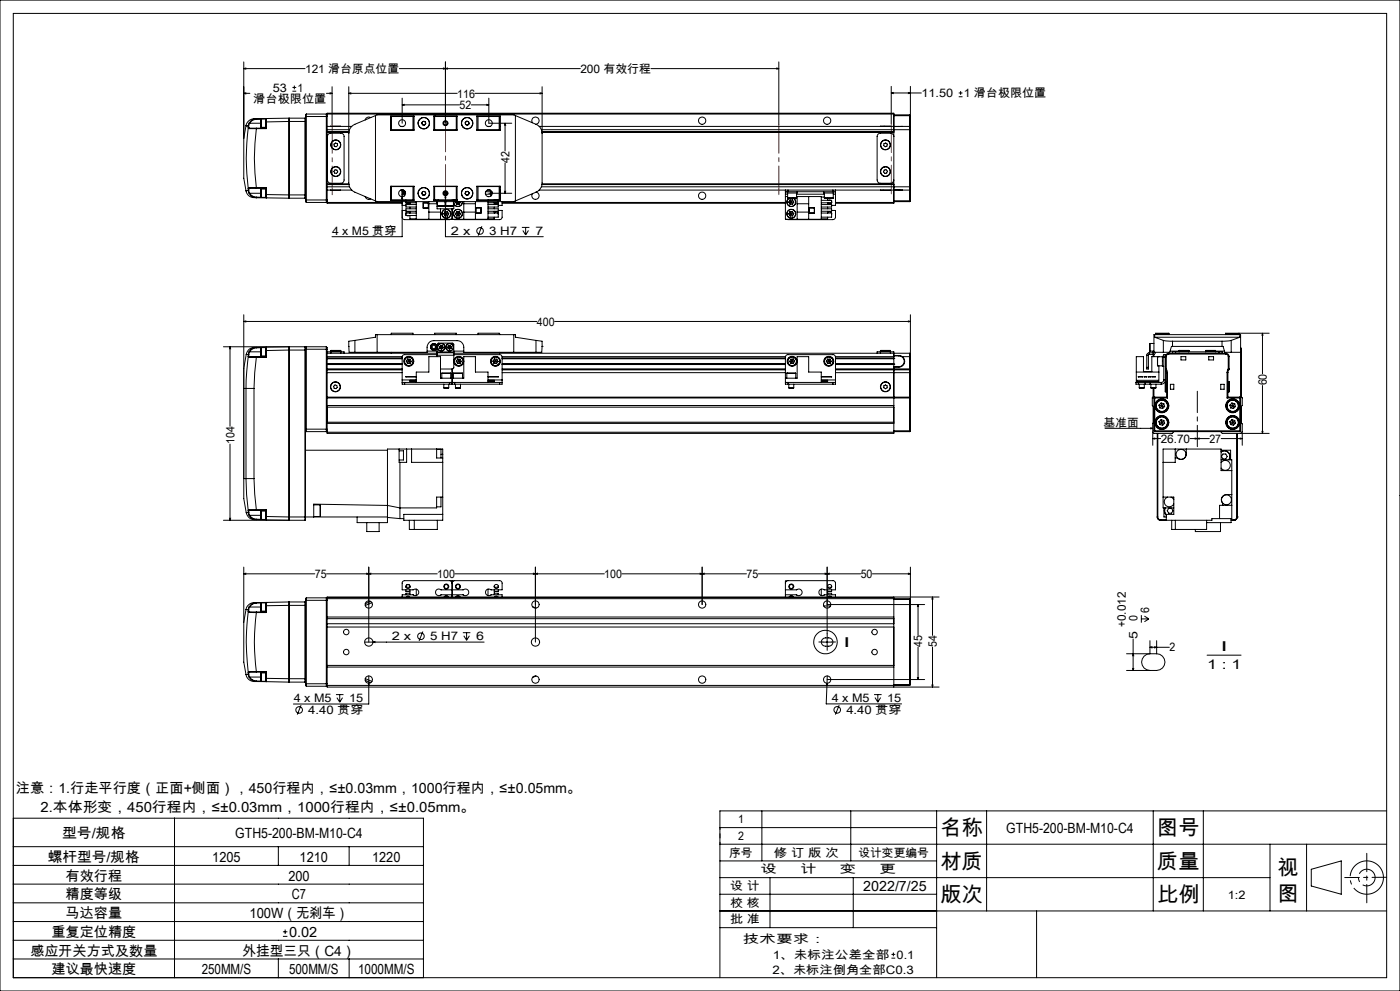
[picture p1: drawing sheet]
<svg xmlns="http://www.w3.org/2000/svg" width="420mm" height="297mm" viewBox="0 0 420 297" stroke-linecap="round" stroke-linejoin="round" font-family="sans-serif">
<g fill="none" stroke="#000" stroke-width=".3">
<path d="M0 0h420v297h-420zM4 4h412v289h-412zM73.1 18.6v22.8M133.6 18.6v18.3M233.6 18.6v18.8M73.1 20.6l.6-.2v.3zM73.1 28l.6-.2v.3zM73.1 20.6h18.4M73.1 28h1.9M73.8 37.7h.1M73.8 37.7l.7 .1M73.8 37.7l-.7 3.7"/>
<path d="M74.5 38.3a69.6 69.6 0 0 0 0 18.2M74.5 38.3l.3 .3M74.5 37.8v.5M74.6 37.7v.5M74.6 37.7l-.1 .1M74.6 38.2l.3 .2M74.6 38.2l-.1 .1M74.8 38.6h2.1M74.8 36.9l-.3 .9M74.8 36.9h.1M74.9 38.4h2M74.9 38.4l-.1 .2"/>
<path d="M74.9 36.9l-.3 .8M74.9 36.9h3.3M76.9 35.6a2.65 2.65 0 0 0-3.1 2.1M76.9 38.6a65.7 65.7 0 0 0 0 17.7M76.9 38.4v.2M76.9 35.6a2.54 2.54 0 0 0-2.1 1.3M76.9 35.6v.1M76.9 35.7l-1.5 .6-.5 .6M76.9 38.6h3M76.9 38.4h2.8M76.9 35.7h1.3M78.4 35.7v2.5"/>
<path d="M78.4 35.7h1.3M78.4 38.2h1.3M79.7 36.5h.2M79.7 35.7v.8M79.7 38.4l.2 .2M79.7 36.5v1.9M79.9 35.5v1M79.9 35.5l6.7-.1v1M79.9 35.5l-.2 .2M79.9 36.5v2.1M79.9 35.5l-3 .1M86.6 36.4v22"/>
<path d="M86.6 36.4l-6.7 .1M86.6 36.4h5.1M86.8 35.4v24M86.8 35.4h4.7M86.8 35.4l-.2 .2M87.7 27.3h1.2M87.7 26.2h1.2M88.3 25.6v1.2M91.5 35.4v24M91.5 35.4l.2 .2M91.7 34.9v1.5M91.7 36.4v22"/>
<path d="M91.7 34.9h6.4M91.9 34.2l-.2 .2v.5M91.9 34.2v26.5M91.9 34.2h6M97.9 34.2v26.5M97.9 34.2l.2 .2M97.9 28h1.7M98.1 34.2v-.3h170v.3M98.1 34.4v.5M98.1 34.2v.2M98.1 34.9v25M98.1 37.9h7.4"/>
<path d="M98.1 39.6h6.6M98.1 39.7h6.6M98.1 34.2h170M98.1 38.9h6.7M98.1 39.5h6.6M99 27.8l.6 .2-.6 .1zM99.1 37.9h3M99.6 26v11.4M104.6 28l.6-.2v.3zM104.6 26v28.8a3 3 0 0 0 1.9 2.8l6.1 2.6M104.6 28h32.6M111.2 35.2a1.1 1.1 0 0 0-1.6 .7"/>
<path d="M112.6 34.6l-6.7 2.9a2.94 2.94 0 0 0-1.3 2.5M112.6 34.6v25.6M112.6 34.6l.5-.2h41l.5 .2M117.2 37.9h.2M117.2 34.8h7v4.2h-7zM117.2 38.9h.2M117.4 38.9h6.8M119.8 20.6h54.3M120.2 37.9h.9M120.6 31.4l.6-.1v.3zM120.6 29.4v7.5M120.6 31.4h17.3"/>
<path d="M123.9 34.9v4M124.2 34.9h-6.8v4.1M126.6 36.9l.2 .5M126.8 37.4h.6M126.9 36.4l-.3 .5M126.9 36.4h.6M127.5 36.4l.2 .5M127.7 36.9l-.3 .5M130.1 34.8h7v4.2h-7zM130.1 34.9h7M130.1 38.9h7M130.4 34.9v4"/>
<path d="M130.5 34.8l.1 .1M133 20.4l.6 .2-.6 .1zM133.6 20.6l.6-.2v.3zM136.9 34.9v4M139.6 36.7l.1 .6M139.7 37.3l.5 .2M140.1 36.3l.5 .2M140.1 36.3l-.5 .4M140.6 36.5l.1 .6M140.7 37.1l-.5 .4M141.4 31.4h5.2M142.5 28h20.1"/>
<path d="M143.1 34.9h6.8v4.1M143.1 34.8h7v4.2h-7zM143.1 38.9h6.8M143.4 34.9v4M146 31.3l.6 .1-.6 .2zM146.2 37.9h.9M146.6 29.4v7.5h6.9M149.8 34.9v4M149.9 37.9h.2M149.9 38.9h.2M151.5 36.9l.2 .6h-.3zM151.5 36.9v8.4"/>
<path d="M154.6 34.6v25.6M154.6 34.6l6.2 2.6M159.7 36.8a1.09 1.09 0 0 1 .5-1.6 1.09 1.09 0 0 1 1.5 .6 1.09 1.09 0 0 1-.9 1.4M160.8 37.2a2.94 2.94 0 0 1 1.8 2.8M161.7 37.9h107.9M162 27.8l.6 .2-.6 .1zM162.4 38.9h110.5M162.6 39.6h105.5M162.6 39.5h105.5M162.6 26v28.8a3 3 0 0 1-1.8 2.8M162.6 39.7h105.5M195.3 20.6h38.3"/>
<path d="M233 20.4l.6 .2-.6 .1zM264.1 37.9h3M267.4 27.9l.6-.2v.3zM267.4 27.9h9M267.4 25.9v11.2M268.1 34.2v4.7M268.1 38.9v17.1M268.1 34.4h4.8M268.1 34.7h4.8M269.6 37.9h-1.5v1M269.6 37.9h1.2M269.6 37.9h.1"/>
<path d="M270.7 37.9h-1.1M270.7 37.9h2.2M272.5 27.7l.6 .2-.6 .1zM272.9 37.9v1M272.9 37.9l.2 .2M272.9 38.9h.2M272.9 34.4l.2 .2-.2 .1M272.9 34.4v.3M272.9 34.7v3.2M272.9 38.9v17.1M273.1 25.9v12.2M273.1 38.1v.8"/>
<path d="M273.1 38.9v17.1M287.6 29h1.1M287.6 27.9h1.1M288.2 27.3v1.1M73.1 41.4v12l.7 3.8M73.8 57.2a2.65 2.65 0 0 0 3.1 2.1M73.8 57.2h.1M74.5 56.5l.1 .2M74.5 56.5v.5M74.5 57l.1 .1M74.5 57l.3 1M74.5 57l-.7 .2"/>
<path d="M74.6 57.1l.3 .8M74.6 56.7v.4M74.8 56.3l-.3 .2M74.8 56.3l.1 .1M74.8 58a2.56 2.56 0 0 0 2.1 1.3M74.9 56.4h2M74.9 56.4l-.3 .3M74.9 57.9l-.1 .1M74.9 57.9l.5 .7 1.5 .5M74.9 57.9h3.3M76.9 56.3h-2.1M76.9 56.3v.1"/>
<path d="M76.9 59.1v.2M76.9 56.3h3M76.9 56.4h2.8M76.9 59.3h3M76.9 59.1h1.3M78.4 56.7v2.5M78.4 56.7h1.3M78.4 59.2h1.3M79.7 58.3h.2M79.7 58.3v.9M79.7 59.2l.2 .1M79.7 59.2h.1"/>
<path d="M79.7 56.4v1.9M79.9 58.3v1M79.9 56.3l-.2 .1M79.9 56.3v2M79.9 58.3l6.7 .1M86.6 58.4v1l-6.7-.1M86.6 58.4h5.1M86.6 59.3l.2 .1M86.8 59.4h4.7M91.7 58.4v1.5M91.7 59.9v.5l.2 .3M91.7 59.3l-.2 .1"/>
<path d="M91.7 59.9h6.4M98.1 59.9v.5M98.1 55.2h6.6M98.1 57h7.4M98.1 56h6.7M98.1 55.3h6.6M98.4 40.4l.6-.5h3.2a.96 .96 0 0 1 1 1v13a.96 .96 0 0 1-1 1h-3a.96 .96 0 0 1-1-1zM99.1 57h3M100.2 43.2l.5-.3 .5 .2 .1 .5-.5 .4-.5-.2zM100.5 50.9l.6 .1 .2 .5-.3 .5-.6-.1-.2-.5zM109.6 58.9a1.1 1.1 0 0 0 1.6 .7M117.2 57h.2"/>
<path d="M117.2 55.8h7v4.2h-7zM117.2 56h.2M117.4 55.8v4.1h6.8M117.4 55.9h6.8M120.2 57h.9M120.6 59l.2 .6h-.3zM120.6 56.9v14h-21M121.1 57.5v.4h.6M121.3 57.9v.8M121.4 57.5h-.8v.7h.7M121.4 57.2v.3M121.4 57.5h.2"/>
<path d="M121.8 59.9v.1M123.9 55.9v4M126.6 58l.3 .4M126.8 57.4l-.2 .6M126.9 58.4h.6M127.4 57.4l.3 .5M127.4 57.4h-.6M127.7 57.9l-.2 .5M130.1 55.8h7v4.2h-7zM130.1 59.9h7M130.1 55.9h7M130.4 55.9v4"/>
<path d="M130.6 59.9l-.1 .1M131.1 59.9v.1M131.6 59.9v.1M133.1 57.9h1M133.4 57.5h.4M133.6 58.7l.2 .6h-.3zM133.6 57.2v13.7h29.4M135.6 59.9v.1M136.1 59.9h.1M136.3 59.9l-.1 .1M136.9 55.9v4M139.6 58.1l.4 .4"/>
<path d="M139.7 57.5l-.1 .6M140.3 57.4l.4 .4M140.3 57.4l-.6 .1M140.5 58.3l-.5 .2M140.7 57.8l-.2 .5M143.1 55.8h7v4.2h-7zM143.1 55.9h6.8M143.4 55.9v4M145.6 58.2h1.7M145.7 57.5h1.9M146.2 57h.9M146.3 58.9h.1"/>
<path d="M146.4 59.9v.1M146.6 57.9h6.9M147.1 57.5v.4h.6M147.3 57.9v.8M148.3 59.9v.1M149.8 55.9v4M149.9 57.9h.2M149.9 59.4h.1M149.9 57h.2M149.9 57.5h.2M149.9 59.3h.1M149.9 55.8v4.1h-6.8"/>
<path d="M149.9 56h.2M150 59.3l-.1 .1M150 57.9v1.4M150 58.2h.1M151.4 57.3h.3l-.2 .6zM151.5 48.8v9.1M160.8 57.6l-6.2 2.6M160.8 57.6a1.1 1.1 0 0 1 .9 1.4 1.1 1.1 0 0 1-1.5 .7 1.1 1.1 0 0 1-.5-1.6M161.7 57h74M162.4 56h110.5M162.6 55.2h105.5M162.6 55.3h105.5"/>
<path d="M235.6 57.5h.8M235.6 57.5v.7M235.6 58.2v7.5h10.8v-6.8h-7.4M235.6 57v.5M235.6 58.9h.7M235.6 58.2h.7M235.7 57h.7M236.1 57.5v.4h3v-.4M236.3 59.3h2.7M236.3 57.9v1.4M236.4 57v.5M236.4 57h13.5"/>
<path d="M236.4 57.5h13.5M236.8 59.4a1.35 1.35 0 0 0-.4 2 1.35 1.35 0 0 0 2 0 1.35 1.35 0 0 0-.4-2M236.9 59.4a1.3 1.3 0 0 0-.6 2 1.3 1.3 0 0 0 2.1 0 1.3 1.3 0 0 0-.5-2M237 59.9l-.4 .7M237 59.9l.8 1.3M237.8 59.9h-.8M237.8 59.9l.3 .7M237.8 59.9l-.8 1.3M239 57.9v1.4M239 58.2h8.3M239.1 58.9v6.8M242.6 58.9v6.8"/>
<path d="M246.4 59.1h.9M247.1 57.5v.4h3v-.4M247.3 59.3v.1M247.3 59.3h2.7M247.3 57.9v1.4M247.3 59.4h.1M248.3 59.4v.6M249.9 57h.7M249.9 57.5h.7M249.9 57v.5M250 59.3l-2.7 .1M250 57.9v1.4"/>
<path d="M250 58.2h.6M250.6 57h19M250.6 57.5v.7M250.6 57v.5M250.6 58.2v3.4h-1.1M264.1 57h3M265.2 43.1l.5-.2 .5 .3-.1 .6-.5 .2-.5-.4zM265.3 51l.5-.1 .4 .4-.2 .6-.5 .1-.4-.5zM268.1 40.9a1.02 1.02 0 0 0-1-1h-3a.96 .96 0 0 0-1 1v13a.96 .96 0 0 0 1 1h3a1.02 1.02 0 0 0 1-1M268.1 56v4.7M268.1 56v.9h1.5M269.6 56.9l1.1 .1"/>
<path d="M269.6 57h1.1M269.6 56.9v.1M270.7 57h2.2M272.9 56h.2M272.9 56v1M272.9 57v3.2M273.1 56v.7M273.1 56.7l-.2 .3M273.1 56.7v3.5M91.9 60.7h6M98.1 60.7v.2h22.5M98.1 60.4v.3"/>
<path d="M98.1 60.4l-.2 .3M98.1 60.7h22.5M112.6 60.2l.5 .2h41l.5-.2M120.6 65.1l.3 .5 .5 .2 13.9-.1M120.6 61.6h1.2M120.6 63.1h1.2M121.8 60.7h.1M121.8 60.4v.4M121.8 63.8v.8h3.1M121.8 63.8h3.1M121.8 60.8h3.1M121.8 60.8a.61 .61 0 0 0 .6 .4 .61 .61 0 0 0 .6-.4v.5"/>
<path d="M121.9 60.9h1M122.1 64.6h.6M123 63.3v.5a.63 .63 0 0 0-.6-.3 .63 .63 0 0 0-.6 .3M123 62.1v.5M123 64.6v1h1.9M124.9 60.4v5.3h21.5v-5.3M124.9 61.3h-3.1v.8h3.1M124.9 62.6h-3.1v.7h3.1M126.9 60.8h1.7v1.6h-1.7zM127 60.8h1.5v1.5h-1.5zM128.7 60.4v5.3M128.7 61.1h2.4"/>
<path d="M128.7 63.6h3.5M131.1 60.4v.3M131.1 61.8v.8h5v-.8M131.1 60.7v1.1M131.1 61.8h5M131.1 60.7h.1M131.2 61.6l2.3 .1M131.2 61.6h2.3M131.2 60.4v1.2M132.2 62.6v3.1M133.1 64.1l.4 .6M133.1 64.1h1.5"/>
<path d="M133.5 61.7h.1M133.5 60.4v1.2M133.5 63.4h.8M133.5 63.4l-.4 .7M133.5 64.7h.8M133.5 63.4l.4 .7M133.5 60.7h.2M133.7 61.6h2.3M133.7 60.4v1.2M133.9 64.1l.4 .6M133.9 64.1l-.4 .6M134.3 63.4l.3 .7"/>
<path d="M134.3 63.4l-.4 .7M134.6 64.1l-.3 .6M135.6 62.6v3.1M136 60.4v1.2M136 60.7h.1M136.1 60.4v.3M136.1 60.9a1.32 1.32 0 0 0 1.6 1 1.32 1.32 0 0 0 1-1.5 1.34 1.34 0 0 1-1 1.5 1.34 1.34 0 0 1-1.6-.8M136.1 60.7v1.1M136.6 60.6h1.5M136.6 64.1h1.5M136.6 64.1l.4 .6M136.6 60.6l.4 .6"/>
<path d="M136.7 60.4l-.1 .2M136.9 60h.2M137 63.4h.8M137 64.7h.8M137 63.4l-.4 .7M137 63.4l.4 .7M137 61.2h.8M137.3 60.4l.1 .2M137.4 64.1l.4 .6M137.4 64.1l-.4 .6M137.4 60.6l.4 .6M137.4 60.6l-.4 .6"/>
<path d="M137.5 60.4l-.1 .2M137.8 63.4l.3 .7M137.8 63.4l-.4 .7M138 60.4l.1 .2M138.1 64.1l-.3 .6M138.1 60.6l-.3 .6M139.1 60.4v5.3M139.1 61.1h3.5M139.1 63.6h3.5M142.6 60.4v5.3M142.7 62.3h1.6v1.6h-1.6zM144.3 62.3h-1.5v1.5h1.5"/>
<path d="M144.6 67.8l-1.2 2.8M146.4 61.3h3.1v.8h-3.1M146.4 62.6h3.1v.7h-3.1M146.4 63.8h3.1M146.4 60.8h3.1M148.3 63.3v.5a.63 .63 0 0 1 .6-.3 .63 .63 0 0 1 .6 .3M148.3 62.1v.5M148.3 65.1v.5h-1.9M148.4 60.9h1M148.6 60h.6M149.5 60h.1M149.5 60.8a.61 .61 0 0 1-.6 .4 .61 .61 0 0 1-.6-.4v.5"/>
<path d="M149.5 63.9v.3M149.5 63.1h1.1v2.1l-.2 .4-.5 .2-13.9-.1M149.5 63.8v1.3h-3.1M149.5 60.7h.1M149.5 60.4v.3zM150.6 60.4v1.2h-1.1M150.6 60.9h85M150.6 60.7h85M156.6 68.2h2.2M156.8 69.1l.9 1.3M157.7 68.2v2.2M158.5 69.1l-.8 1.3"/>
<path d="M236.6 64.1l.4 .6M236.6 60.6l.4 .6M236.6 60.6h1.5M237 63.4l-.4 .7M237 63.4l.8 1.3M237.7 63.4h-.7M237.7 63.4l.4 .6M237.7 63.4l-.7 1.3M237.8 64.7h-.8M237.8 61.2h-.8M238.1 64l-.3 .7M238.1 64l-1.5 .1"/>
<path d="M238.1 60.6l-.3 .6M239.1 61.1h3.5M239.1 63.6h3.5M242.7 62.3h1.6v1.6h-1.6zM242.8 62.3h1.5v1.5h-1.5M246.4 60h3.1v.8M246.4 61.3h3.1v.8h-3.1M246.4 62.6h3.1v.7h-3.1M246.4 63.8h3.1M246.4 60.8h3.1M248.3 63.3v.5a.66 .66 0 0 1 .6-.3 .66 .66 0 0 1 .6 .3M248.3 62.1v.5"/>
<path d="M248.3 65.1v.5h-1.9M248.4 60.9h1M248.6 60h.6M249.5 60.8a.64 .64 0 0 1-.6 .4 .64 .64 0 0 1-.6-.4v.5M249.5 60.4v.3M249.5 63.9v.3M249.5 63.1h1.1v2.3l-.7 .4-13.9-.1M249.5 63.8v1.3h-3.1M249.5 60.7h.1M250.6 60.7h17.5M268.1 60.7v.2h-17.5M268.1 60.4h4.8"/>
<path d="M268.1 60.2h4.8M272.9 60.2h.2M272.9 60.2v.2M273.1 60.2l-.2 .2M73.1 96.3l.6-.1v.3zM73.1 94.3v49.1M73.1 96.3h87.9M166.4 96.3h106.7M272.5 96.2l.6 .1-.6 .2zM273.1 94.3v16.3M371.7 99.9v.4M378.7 99.9v12.1"/>
<path d="M378.7 99.9l.2 .6h-.3zM380.8 99.9h-13.1v.4M69 103.9v23.9M69 103.9l.2 .6h-.3zM73.8 116.4h2.4M73.8 116.4v27M73.9 106.2l-.8 4.2v6h.7M73.9 106.2l.6 .1M74.5 106.8l-.7 9.6M74.5 106.8l.3 .3M74.5 106.3v.5M74.6 106.7l-.1 .1"/>
<path d="M74.6 106.7l.3 .2M74.6 106.2v.5M74.6 106.2l-.1 .1M74.8 107.1h2.1M74.8 105.3l-.3 1M74.8 105.3l.1 .1M74.9 106.9h2M74.9 106.9l-.1 .2M74.9 105.4l-.3 .8M74.9 105.4h3.3M76.2 116.4v27M76.9 104.1a2.63 2.63 0 0 0-3 2.1"/>
<path d="M76.9 107.1l-.7 9.3M76.9 106.9v.2M76.9 104.1l-1.3 .4-.8 .8M76.9 104.1v.1M76.9 104.2l-1.5 .6-.5 .6M76.9 107.1h3M76.9 106.9h2.8M78.2 104.2h-1.3M78.4 104.2v2.5M78.4 104.2h1.3M78.4 106.7h1.3M79.7 106.9l.2 .2"/>
<path d="M79.7 105.1h.2M79.7 104.2v.9M79.7 105.1v1.8M79.7 104.2h.1M79.9 104v1.1M79.9 104l6.7-.1v1M79.9 104l-.2 .2M79.9 105.1v2M79.9 104l-3 .1M86.6 104.1l.2-.2v52l-.2-.1M86.6 104.9l-6.7 .2M86.6 104.9v50"/>
<path d="M86.6 104.9h5.1M91.5 103.9v52M91.5 103.9l.2 .3M91.5 103.9h-24.5M91.7 104.2v.5M91.7 104.7v23.9M91.7 104.7h6.4M91.9 103.9v25.5M91.9 103.9h6M91.9 103.9l-.2 .3M97.9 103.9v25.5M97.9 103.9l.2 .3v.5"/>
<path d="M98.1 119v.3M98.1 119.3h174.8M98.1 104.7v14.3M98.1 119h174.8M98.1 105.9h33M98.1 107.4h22.5M98.1 109.1h22.5M98.1 107.5h22.5M98.1 109h22.5M98.1 106.9h22.5M98.1 110.6h22.5M98.1 110.8h22.5"/>
<path d="M98.1 111.7h22.5M98.1 107.3h22.5M98.1 109.3h22.5M99.2 105.3l.1 .1M99.2 105.1h3M99.2 105.4h-1v.5M99.2 105.3h3M99.2 105.1v.2M99.2 105.4v.5M99.2 105.4h3M100.1 115.8l.4-.4 .5 .1 .2 .6-.4 .4-.6-.2zM102.2 105.3v.1"/>
<path d="M102.2 105.4h1v.5M102.2 105.1v.2M102.2 105.4v.5M106.5 105.6h21.6a3.2 3.2 0 0 1 .6-2.9l.7-.5 .7-.1h7a1.99 1.99 0 0 1 2 2v1.5h21.7M106.5 102l-1.9 .3 .1 3.3h1.8M106.5 102l6.1-.9v-.8h42v.8l6.2 .9M106.5 102v3.6M113.1 100.3v5.3M117.4 100.3v-.4h6.5v.4M117.4 105.6v.3M120.6 114.6h.8M120.6 114.6v.5h.8"/>
<path d="M120.6 113.9v.7M120.6 113.9h4.3M121.4 114.6h13.5M121.4 115.1h13.5M121.4 114.6v.5M121.9 108.2l.3 .7M121.9 108.2l.7 .1M122.2 108.9l.8 .1M122.3 107.6l.7 .1M122.3 107.6l-.4 .6M122.3 107.6l.3 .7M122.6 108.3h.8"/>
<path d="M122.6 108.3l.4 .7M122.6 108.3l-.4 .6M123 107.7l.4 .6M123 107.7l-.4 .6M123.4 108.3l-.4 .7M124.9 114.6v-3.1h3.8v-4.6h3.5v6.4h6.9v-6.4h3.5v4.6h3.8v3.1M124.9 114h-1.9v.3h1.9M124.9 112.9h-3.1l3.1 .1M128.1 105.2h3M130.4 100.3v-.4h6.5v.4M131.1 105.7v.8M131.1 105.5v.2"/>
<path d="M131.1 105.5v-2.2l.5-.5 4.3 .1 .2 .3v2.3M131.1 106.3l-10.1 .1-.4 .5v7M131.1 105.5h5M131.1 105.7h5M131.1 106.5h5M131.1 106.5v.4M131.8 103.9l.1 .6M131.8 103.9l.6 .2M131.9 104.5l.6 .1M132.2 110.6h3.4M132.3 103.5l-.5 .4M132.3 103.5l.5 .2"/>
<path d="M132.3 103.5l.2 1.1M132.4 104.1l-.5 .4M132.4 104.1l.5 .2M132.5 111.9h2.7M132.5 111.9v1.4M132.8 103.7l.1 .6M132.8 103.7l-.4 .4M132.9 104.3l-.4 .3M133.1 116.2h1.5M133.1 115.1v1.1M134.3 104.3l.5 .3M134.4 103.7l-.1 .6"/>
<path d="M134.4 103.7l.5 .4M134.6 115.1v1.1M134.9 114.6h1.5M134.9 115.1h.7M134.9 104.1l.4 .4M134.9 104.1l-.6 .2M134.9 114.6v.5M135 103.5l.4 .4M135 103.5l-.6 .2M135 103.5l-.2 1.1M135.2 111.9v1.4M135.3 104.5l-.5 .1"/>
<path d="M135.4 103.9l-.1 .6M135.4 103.9l-.5 .2M135.6 115.1h.8M135.6 110.6v4.5M136 111.9h2.7M136 111.9v1.4M136.1 105.7v.8M136.1 106.5v3.7l-.5 .4M136.1 105.5v.2M136.1 106.3l14.2 .1 .3 .5v7M136.1 105.9h136.8M136.1 105.2h3"/>
<path d="M136.4 114.6h13.5M136.4 115.1h13.5M136.4 114.6v.5M136.6 116.2h1.5M136.6 115.1v1.1M136.9 108.2l.3 .7M136.9 108.2l.8 .1M137.2 108.9l.8 .1M137.3 107.6l.7 .1M137.3 107.6l-.4 .6M137.3 107.6l.4 .7M137.7 108.3h.7"/>
<path d="M137.7 108.3l.3 .7M137.7 108.3l-.5 .6M138 107.7l.4 .6M138 107.7l-.3 .6M138.1 115.1v1.1M138.4 108.3l-.4 .7M138.7 111.9v1.4M143.4 100.3v-.4h6.4l.1 .4M146.4 114h1.9v.3h-1.9M146.4 112.9h3.1l-3.1 .1M146.4 113.9h4.2M147.9 108.2l.3 .7"/>
<path d="M147.9 108.2l.7 .1M148.2 108.9l.8 .1M148.3 107.6l.7 .1M148.3 107.6l-.4 .6M148.3 107.6l.3 .7M148.6 108.3h.8M148.6 108.3l.4 .7M148.6 108.3l-.4 .6M149 107.7l.4 .6M149 107.7l-.4 .6M149.4 108.3l-.4 .7M149.9 114.6h.7"/>
<path d="M149.9 105.6v.3M149.9 114.6v.5M150.6 114.6v.5h-.7M150.6 113.9v.7M150.6 107.4h85M150.6 109.1h85M150.6 107.5h85M150.6 109h85M150.6 106.9h85.1M150.6 110.6h85M150.6 110.8h85M150.6 111.7h85"/>
<path d="M150.6 107.3h85M150.6 109.3h85M154.1 100.3v5.3M160.8 102l1.8 .3v1.5M160.8 102v3.6M162.6 103.8l-.1 1.8h-1.7M162.6 103.8h.1M235.6 114.6h.8M235.6 113.3h3.5v-6.4h3.5v4.6h3.8v3.1M236 111.9h.1M236 111.9h2.7M236 111.9v1.4"/>
<path d="M236.4 114.6h13.5M236.4 114.6v.5M236.4 115.1h13.5M236.6 116.2h1.5M236.6 115.1v1.1M236.9 108.3l.4 .6M237.2 107.7l-.3 .6M237.2 107.7l.4 .6M237.6 108.3h-.7M237.6 108.3l.5 .6M237.6 108.3l-.3 .6M238 107.6l-.8 .1"/>
<path d="M238 107.6l.4 .6M238 107.6l-.4 .7M238.1 108.9h-.8M238.1 115.1v1.1M238.4 108.2l-.3 .7M238.4 108.2l-.8 .1M238.7 111.8l-2.7 .1M238.7 111.9h.1M238.7 111.9v1.4M246.4 114h1.9v.3h-1.9M246.4 112.9h3.1l-3.1 .1M246.4 113.9h4.2"/>
<path d="M247.9 108.3l.3 .6M247.9 108.3h.7M248.2 108.9h.8M248.3 107.6h.7M248.3 107.6l-.4 .7M248.3 107.6l.3 .7M248.6 108.3h.8M248.6 108.3l.4 .6M248.6 108.3l-.4 .6M249 107.6l.4 .7M249 107.6l-.4 .7M249.4 108.3l-.4 .6"/>
<path d="M249.9 114.6h.7M249.9 114.6v.5M250.6 106.9h17.5M250.6 113.9v-6.9l-.4-.7h-13.9l-.5 .3-.2 .4v8.1h.8M250.6 114.6v.5h-.7M250.6 113.9v.7M250.6 107.4h17.5M250.6 109.1h17.5M250.6 107.5h17.5M250.6 109h17.5M250.6 110.6h22.3M250.6 110.8h22.3"/>
<path d="M250.6 111.7h22.3M250.6 107.3h17.5M250.6 109.3h17.5M264.1 105.3l.1 .1M264.1 105.1h3M264.1 105.4h-1v.5M264.1 105.3h3M264.1 105.1v.2M264.1 105.4v.5M264.1 105.4h3M265.1 115.6l.5-.2 .5 .2v.6l-.5 .3-.5-.3zM267.1 105.3v.1"/>
<path d="M267.1 105.4h1v.5M267.1 105.1v.2M267.1 105.4v.5M268.1 111.7v18.2h-170v-10.6M268.1 105.9v1M268.1 107.3v.1M268.1 109.1v.2M268.1 109.3v1.5M268.1 110.8v.9M268.1 107.4h.1M268.1 109.1h.1M268.1 105.9v.7h1.5"/>
<path d="M268.1 106.6h1.5M268.1 106.9v.4M268.1 107.4v1.7M268.1 109.9h1.5M268.1 110.1h1.5M269.6 106.6a1.62 1.62 0 0 1 1.7 1.7 1.62 1.62 0 0 1-1.7 1.6M269.6 106.6l1.1 .3M269.6 106.6h.1M269.6 109.9v.2M270.7 106.9a1.77 1.77 0 0 1 .6 2 1.77 1.77 0 0 1-1.7 1.2M270.7 106.9h2.2M272.9 119l.2 .2-.2 .1"/>
<path d="M272.9 119v.3M272.9 105.9v1M272.9 105.9l.2 .1v.9h-.2M272.9 110.6h.2M272.9 110.6v.2M272.9 110.8v.9M272.9 111.7h.2M272.9 106.9v3.7M272.9 111.7v7.3M272.9 119.3v9.8M273.1 110.7l-.2 .1M273.1 110.6v.1"/>
<path d="M273.1 110.7v1M273.1 111.7v17.4M340.9 111.5h6.8M341 114h6.5v.3h-6.5zM341.5 112.9l1.3 .1zM341.5 114.6h-.7v.5h.7M341.5 114.6h6.9M341.5 115.1h2M341.5 114.6v.5M341.8 116.2h1.5M341.8 115.1v1.1M343.3 112.9l.7 .1z"/>
<path d="M343.3 115.1v1.1M343.5 115.1h1.5M343.5 114.6v.5M344 110.1v.5h.5v-.5M344 106.5h.5M344 110.1h.5M344 106.5v3.6M344.5 112.9l.8 .1zM344.5 106.5v3.6M344.8 105.7l-.6 .2-.2 .6M344.8 106.2l-.3 .3M344.8 105.7v.5"/>
<path d="M344.9 103l.1 2.2M344.9 103h.1M345 102.9l-.1 .1M345 102.9v2.3M345 105.2h1.2M345 102.9h1.2M345 114.6v.5M345 115.1h3.4M345.3 116.2h1.5M345.3 115.1v1.1M345.8 112.9l.8 .1zM345.9 119l-.2 .2v2.3l.5 .5"/>
<path d="M345.9 119h4.1M345.9 105.2v1.7M345.9 116.3v2.7M346.2 105.5l-.2 .2h-1.2M346.2 119.3h.2M346.2 119.3l.2-.3v.3M346.2 106.2v.7M346.2 116.3v2.7M346.2 119.3v9.8M346.4 101.1h25.6M346.4 101.1l2.6 .9M346.4 100.3v.8"/>
<path d="M346.4 119.3h3.8M346.4 119.3v9.8M346.7 105.6l-.5 .6h-1.4M346.7 100.3v-.4h4v.4M346.7 100h4M346.8 115.1v1.1M347.3 106.9v2.7M347.3 106.9h1.4M347.3 109.6h1.4M347.7 106.9h-2.2v4.5h-2.5v-4.5h-2.1v7.7M347.7 109.6v5M348.4 114.6v.5"/>
<path d="M349 102l2.8 .3M349 105.6h-2.8v-5.3h26v18.7M349 102v3.6M349.1 106.8h-.4v3h.4M349.1 113.9l-.3 .6-.4 .1M349.1 113.9h.5M349.1 107h.5M349.1 107v6.9M349.6 114.4v3M349.6 106.9v-.6h-.5v.7M349.6 113.9a1.33 1.33 0 0 1-1.2 1.2M349.6 106.9h.3"/>
<path d="M349.6 114.4h.3M349.6 117.4h.3M349.6 106.9v7M349.7 110.8l.3 .9M349.9 110.6v.1M349.9 110.6h-.3l.1 .2M349.9 106.9v3.7M349.9 114.4l.1 .1M349.9 110.7l.3 1M349.9 110.7l-.2 .1M349.9 114.4v3M350 117.4h-.1"/>
<path d="M350 119l.2 .3M350 111.7h.2M350 111.7v7.3M350.2 111.7v7.6M350.6 106.1l-.6 .4-.1 .4M350.6 105.9v.2M350.6 105.9a1.02 1.02 0 0 0-1 1M350.6 105.9h17.1M350.6 106.1h17.1M351 105.2h2.7M351.1 115.2h1v1.5h-1zM351.8 103.8h-.4l-.5 1.8h-1.9"/>
<path d="M351.8 103.8h14.8M351.8 102.3h14.8M351.8 102.3v1.5M352.7 105.4h-1v.5M352.7 105.4h13M352.7 105.4v.5M353.7 105.1h3M353.7 105.3l.1 .1M353.7 105.3h3M353.7 105.1v.2M354.3 106.9h1.4v1h-1.4zM356.7 105.3l-.1 .1"/>
<path d="M356.7 105.1v.2M361.7 105.1h3M361.7 105.3v.1M361.7 105.3h3M361.7 105.1v.2M362.6 106.9h1.5v1h-1.5zM364.7 105.3l-.1 .1M364.7 105.2h2.6M364.7 105.1v.2M365.7 105.4h1v.5M365.7 105.4v.5M366.2 115.2h1v1.5h-1z"/>
<path d="M366.6 103.8h.3l.5 1.8h2M366.6 102.3v1.5M367.7 100h4M367.7 106.1l.6 .3 .2 .5M367.7 105.9v.2M367.7 105.9a1.02 1.02 0 0 1 1 1M368.1 111.7h.3M368.1 119.3h3.8M368.1 111.7v7.6M368.4 117.4h.1M368.4 119l-.3 .3M368.4 119h4"/>
<path d="M368.4 111.7v7.3M368.4 114.4v.1M368.4 110.7l-.3 1M368.4 110.7l.3 .1M368.4 114.4v3M368.4 114.4h.3M368.4 117.4h.3M368.5 110.6h.2M368.5 106.9h.2M368.5 110.6l-.1 .1M368.5 106.9v3.7M368.7 110.8l-.3 .9"/>
<path d="M368.7 114.4v3M368.7 110.6v.2M368.7 106.9v3.7M369.4 102l-2.8 .3M369.4 105.6h2.8M369.4 102v3.6M371.9 119.3h.3M371.9 119.3v-.3l.3 .3M371.9 119.3v9.8M372 101.1l-2.6 .9M372 100.3v.8M372.2 104.1l.2 .6"/>
<path d="M372.2 104.7h.2M372.2 119.3v9.8M372.4 119l.3 .2v2.3l-.5 .5M372.4 104.7v14.3M378.7 115.5v14.4M69 133.1v22.8M91.7 129.1v26.7l-.2 .1M91.7 128.6v.5M91.7 134.9h24.5M91.7 128.6h6.4M91.7 129.1l.2 .3M91.9 129.4h6"/>
<path d="M98.1 121.5h170M98.1 122h170M98.1 126.9h170M98.1 129.5h170M98.1 126.5h170M98.1 129.1l-.2 .3M119.7 135.1h1.3v2.8h-1.3M119.7 134.6v4h2.3v-4M120 138.6v16.8M123.5 134.6v4h9.3M131 134.7h1.3v2.6M131 134.6v2.7h1.8"/>
<path d="M132.3 136.2h.5M132.8 136.2v1.1M132.8 137.3v18.6h-11.7v-1.7h11.7M132.8 136.2v-1.6h-16.6v22h-9.1v-1.7M268.1 129.1h4.8M268.1 129.4h4.8M272.9 129.1h.2M272.9 129.1v.3M273.1 129.1l-.2 .3M331.5 128.4h14.3M345.2 128.2l.6 .2-.6 .1zM345.8 131.4l.6-.1v.3z"/>
<path d="M345.8 131.4h2.4M345.9 121.8v5M346.2 129.1l.2 .3M346.2 129.1h.2M346.2 126.5l-.4 .4v6.6M346.4 129.1v.3M346.4 129.1h25.5M346.4 129.4h25.5M347.2 129.9v25M347.3 129.9v25M347.7 121.4l.2 .8M347.7 121.4l1.7 .4"/>
<path d="M347.7 126.4l.2 .8M347.7 126.4l.8 .2M347.9 122.2l.9 .2M347.9 127.2l.9 .3M348.3 120.8l-.6 .6M348.3 120.8l.8 .2M348.3 120.8l.2 .8M348.3 125.8l-.6 .6M348.3 125.8l.8 .2M348.3 125.8l.2 .8M348.5 121.6l.3 .8M348.5 121.6l-.6 .6"/>
<path d="M348.5 126.6l-.6 .6M348.5 126.6l.3 .9M348.5 126.6l.9 .3M349.1 121l.3 .8M349.1 121l-.6 .6M349.1 126l.3 .9M349.1 126l-.6 .6M349.4 121.8l-.6 .6M349.4 126.9l-.6 .6M352.2 129.4l-.5 .5h-5.5l-.4-.4M352.6 134.6v4h-3.7M355.9 134.6a2.8 2.8 0 0 1-.6 2.8 1.64 1.64 0 0 1-2.1-.1h-.6"/>
<path d="M358.6 131.3l.6 .1-.6 .2zM359.2 131.4l.6-.1v.3zM362.8 131.4h-5.8M366.2 129.4l.5 .5h14.1M366.3 138.6a1.51 1.51 0 0 1 2.3-.3 1.51 1.51 0 0 1 0 2.3 1.51 1.51 0 0 1-2.3-.3M366.3 135.4a1.75 1.75 0 0 1 2.2 .2 1.75 1.75 0 0 1 .3 2.2M366.3 135.5a1.65 1.65 0 0 1 2.2 .1 1.65 1.65 0 0 1 .1 2.2M366.3 137.8h3.2v17.6h-5.9v.5h-15.4M366.3 134.9h2.9v2.9M366.4 131.4h6.3M366.9 136.1h.8l.5 .7-.5 .7h-.8l-.5-.7zM369 121.4l.2 .8"/>
<path d="M369 121.4l.8 .2M369 126.4l.2 .8M369 126.4l.8 .2M369.2 122.2l.8 .2M369.2 127.2l.8 .3M369.6 120.8l.8 .2M369.6 120.8l-.6 .6M369.6 120.8l.2 .8M369.6 125.8l.8 .2M369.6 125.8l-.6 .6M369.6 125.8l.2 .8M369.8 121.6l-.6 .6"/>
<path d="M369.8 121.6l.2 .8M369.8 121.6l.8 .2M369.8 126.6l-.6 .6M369.8 126.6l.2 .9M369.8 126.6l.8 .3M370.4 121l.2 .8M370.4 121l-.6 .6M370.4 126l.2 .9M370.4 126l-.6 .6M370.6 121.8l-.6 .6M370.6 126.9l-.6 .6M371 129.9v25"/>
<path d="M371.2 129.9v25M371.9 129.1v.3M371.9 129.1h.3M372.1 131.3l.6 .1-.6 .2zM372.2 129.1l-.3 .3M372.2 126.5l.5 .5v6.5M372.4 121.8v5M372.7 129.4l-.5 .5M378.6 129.3h.3l-.2 .6zM67 155.9h24.5M68.9 155.3h.3l-.2 .6zM73.1 143.4v6l.8 4.3"/>
<path d="M73.1 143.4h.7M73.8 143.4l.2 4.9 .5 4.8M73.8 143.4h2.4M73.9 153.7a2.63 2.63 0 0 0 3 2M74.5 153.1l.1 .1M74.5 153.1v.5M74.5 153.6h.1M74.5 153.6l.3 .9M74.5 153.6l-.6 .1M74.6 153.2v.4M74.6 153.6l.3 .8M74.8 152.8h2.1"/>
<path d="M74.8 152.8l-.3 .3M74.8 152.8l.1 .1M74.8 154.5a2.63 2.63 0 0 0 2.1 1.2M74.9 152.9h2M74.9 152.9l-.3 .3M74.9 154.4l-.1 .1M74.9 154.4l.5 .7 1.5 .5M74.9 154.4h3.3M76.2 143.4l.7 9.4M76.9 152.8v.1M76.9 155.6v.1M76.9 152.8h3"/>
<path d="M76.9 152.9h2.8M76.9 155.7l3 .1M76.9 155.6h1.3M78.4 153.2v2.5M78.4 153.2h1.3M79.7 154.8h.2M79.7 154.8v.8M79.7 155.6l.2 .2M79.7 155.6l-1.3 .1M79.7 152.9v1.9M79.9 154.8v1M79.9 152.8l-.2 .1"/>
<path d="M79.9 152.8v2M79.9 154.8l6.7 .1M86.6 154.9v1l-6.7-.1M86.6 154.9h29.6M94.1 154.8h1.9M94.1 151.3h1.9M96 151.3v3.5M110 156.6v2.7h3.7v-2.7M116.2 155.1l3.8 .3M120 155.4h1.1M122.8 155.9v2.8h8.4v-2.8M124.3 155.9v2.8"/>
<path d="M132.3 149v2.9h-1.3M132.8 149h-1.8v3.2h-11l-3.8-.7-22.1-.4v3.8M347.2 154.9a1.02 1.02 0 0 0 1 1M347.2 154.9h.1M347.3 154.9a.84 .84 0 0 0 .9 .9M348.2 155.8v.1M348.2 155.8h1.7M348.9 149h3.2v5.2h-2.2v1.7M349.2 152.2v2.7h.7M349.5 152.2a1.66 1.66 0 0 0 .4 2.2M349.6 152.2v.1a1.65 1.65 0 0 0 .3 1.9M350.3 149a1.51 1.51 0 0 0-.6 2.4 1.51 1.51 0 0 0 2.4-.4"/>
<path d="M350.6 152.3h.9l.4 .8-.4 .7h-.9l-.4-.7zM351.3 149l.8 .8M351.5 155.9v2.8h10.5v-2.8M352.6 155.9v2.8M366.1 156.6v2.7h-7.5v-.6M369.3 155.9h.9M369.3 155.4v1.2h-7.3M369.3 155.8h.9M369.5 148.2h-1.6a1.56 1.56 0 0 0-1.4 1 1.56 1.56 0 0 0 .3 1.7v.5M369.5 141h-3.2v-6.4h-17.4v17.6h3.2M369.5 151.4h-3.6v4M370.2 155.9h.1"/>
<path d="M370.2 155.8v.1M371 154.9a.84 .84 0 0 1-.8 .9M371 154.9h.2M371.2 154.9h.1M371.2 154.9a1.02 1.02 0 0 1-1 1M73.1 172l.6-.2v.3zM73.1 170v16.4M73.1 172h21.3M91.7 179.9v.7M91.7 179.9h6.4M91.9 179.2v26.5M91.9 179.2l-.2 .2v.5"/>
<path d="M91.9 179.2h6M97.9 179.2v26.5M97.9 179.2l.2 .2h174.8M98 172h33.2M98.1 179.1h170M110 171.8l.6 .2-.6 .1zM110.6 172l.6-.2v.3zM110.6 170v22.4M120.6 178.9v-.6h3.3a1.03 1.03 0 0 0 1.4-.1 1.03 1.03 0 0 0 0-1.4 1.03 1.03 0 0 0-1.4 0h-3.3l.2-2.5 .4-.3h13.8l.4 .2 .2 .6 .1-.5 .5-.3h13.8l.4 .2 .2 .4v2.2h-3.2a1.03 1.03 0 0 0-1.5 0 1.03 1.03 0 0 0 0 1.4 1.03 1.03 0 0 0 1.5 .1h3.2v.6M121.8 175.6v.4M121.8 176.8v.5h1.2M121.8 176h1.2"/>
<path d="M121.9 178.9l.5-.3 .5 .3M122.1 175.3h.6M123 175.6v.4M123 176.8v1.5M123 177.8h-1.2v.5M124.9 176.6v1.9M130.8 176.9a1.03 1.03 0 0 1 1.5-.1h6.6a1.03 1.03 0 0 1 1.4 0 1.03 1.03 0 0 1 0 1.4 1.03 1.03 0 0 1-1.4 .1h-6.6a1.01 1.01 0 0 1-1.3 0 1.01 1.01 0 0 1-.2-1.4zM133.2 178.9l.7-.4 .6 .4M133.4 178.9l.5-.2 .5 .2M135.3 174.1h.7M135.6 174.1v4.8M136.7 178.9l.7-.4 .6 .4"/>
<path d="M136.9 178.9l.5-.2 .5 .2M146.4 176.6v1.9M148.3 175.6v.4M148.3 176.8v1.5M148.3 177.8h1.2v.5M148.3 176h1.2M148.4 178.9l.5-.3 .5 .3M149.5 175.6v.4M149.5 176.8v.5h-1.2M160 171.8l.6 .2-.6 .1zM160.6 172l.6-.2v.3zM160.6 170v22.4"/>
<path d="M181.3 172h-44.8M186.6 172h37.3M210 171.8l.6 .2-.6 .1zM210.6 172l.6-.2v.3zM210.6 170v11.2M235.6 176.8h3.3a1.03 1.03 0 0 1 1.5 0 1.03 1.03 0 0 1 0 1.4 1.03 1.03 0 0 1-1.5 .1h-3.3M235.6 174.8l.2-.5 .5-.3h13.7l.5 .3 .1 2.5h-3.2a1.03 1.03 0 0 0-1.4 0 1.03 1.03 0 0 0 0 1.4 1.03 1.03 0 0 0 1.4 .1h3.2v.6M236 174.1h-.4v4.8M236.7 178.9l.7-.4 .7 .4M236.9 178.9l.5-.2 .5 .2M246.4 176.6v1.9M247.5 171.8l.6 .2-.6 .1z"/>
<path d="M248.1 172l.6-.2v.3zM248.1 170v19.9M248.3 175.6v.4M248.3 176.8v1.5M248.3 177.8h1.2v.5M248.3 176h1.2M248.4 178.9l.5-.3 .5 .3M249.5 175.6v.4M249.5 176.8v.5h-1.2M258.2 172h-30.7M261.7 172h11.4M268.1 178.9v27"/>
<path d="M268.1 179.7h4.8M272.5 171.8l.6 .2-.6 .1zM272.9 179.4l.2 .2-.2 .1M272.9 179.4v.3M272.9 179.7v25.5M273.1 170v35.2M279.8 178.9v11.5M279.8 178.9l.1 .6h-.3zM281.7 178.9h-183.6v27h183.6M73.1 186.4v12l.7 3.8M73.8 182.7l.7 .1M73.8 182.7l-.7 3.7"/>
<path d="M74.5 183.3a71.5 71.5 0 0 0 0 18.2M74.5 183.3l.3 .2M74.5 182.8v.5M74.6 182.7v.5M74.6 182.7l-.1 .1M74.6 183.2l-.1 .1M74.6 183.2l.3 .2M74.8 183.5l2.1 .1M74.8 181.9l-.3 .9M74.8 181.9h.1M74.9 183.4h2M74.9 183.4l-.1 .1"/>
<path d="M74.9 181.9l-.3 .8M74.9 181.9h3.3M76.9 183.6a65.4 65.4 0 0 0 0 17.7M76.9 183.4v.2M76.9 180.6h-.3a2.62 2.62 0 0 0-2.8 2.1M76.9 180.6a2.54 2.54 0 0 0-2.1 1.3M76.9 180.6v.1M76.9 180.7l-.8 .2-1.2 1M76.9 183.6h3M76.9 183.4h2.8M76.9 180.7h1.3M78.2 181.9l.2 1.3"/>
<path d="M78.2 180.8v1.1M78.4 180.7l-.2 .1M78.4 180.7v2.5M78.4 180.7h1.3M78.4 183.2h1.3M79.7 181.5h.2M79.7 183.4l.2 .2M79.7 180.7v.8M79.7 181.5v1.9M79.7 180.7h.1M79.9 180.5v1M79.9 180.5l6.7-.1v1"/>
<path d="M79.9 180.5l-.2 .2M79.9 181.5v2.1M79.9 180.5l-3 .1M86.6 181.4v22M86.6 181.4l-6.7 .1M86.6 181.4h5.1M86.8 180.4v24M86.8 180.4h4.7M86.8 180.4l-.2 .2M91.5 180.4v24M91.5 180.4l.2 .2M91.7 180.6v.8"/>
<path d="M91.7 181.4v22M98.1 187.9h170M98.1 199.9h170M98.1 199.4h170M98.1 184.9h170M98.1 185.4h170M109.4 192.4h35.8M111.2 180.2l-1.6 .7M111.6 180.6l-2 .9M111.9 192.4l.6-.1v.3zM126.9 189.3l-1.2 2.8M138.9 189.6h2.2"/>
<path d="M139.1 190.5l.9 1.4M140 189.6v2.3M140.8 190.5l-.8 1.4M159.7 181.8l1.1 .4M246.8 191.6a1.91 1.91 0 0 1 3.1 .8 1.21 1.21 0 0 1-1.3 1.3 1.75 1.75 0 0 1-2.1-.8l-.1-.5zM246.9 192.4h2.5M247.1 181.6h2M248.1 181.2h29.3M248.1 191.2v2.5M268.1 186.9l-170 .1M275.4 181.2l.2 .6h-.4zM275.4 181.2v9.2"/>
<path d="M275.4 194v9.7M279.8 194v11.9M338 195.9h9M339.9 191.5v9.4M339.9 195.9l.2 .6h-.3zM342.4 184.4v2.2M342.4 185.5h2.3M343.3 184.6l1.4 .9M344.7 185.5l-1.4 .8M345 194l.6-.2v.4zM345 192v3.9a2.5 2.5 0 0 0-2.5 2.5 2.5 2.5 0 0 0 2.5 2.5M345 194h5.8"/>
<path d="M346.4 193.8l.6 .2-.6 .2zM347 195.9a2.5 2.5 0 0 1 2.5 2.5 2.5 2.5 0 0 1-2.5 2.5h-9M347 192v3.9M362.1 196.4h10.2M73.8 202.2a2.8 2.8 0 0 0 3.1 2.1M74.5 201.5l.1 .1M74.5 201.5v.6M74.5 202.1l-.7 .1M74.5 202.1h.1M74.5 202.1l.3 .9M74.6 202.1l.3 .8M74.6 201.6v.5"/>
<path d="M74.8 201.3l-.3 .2M74.8 201.3l.1 .1M74.8 203a2.56 2.56 0 0 0 2.1 1.3M74.9 201.4h2M74.9 201.4l-.3 .2M74.9 202.9l-.1 .1M74.9 202.9l.5 .6 1.5 .6M74.9 202.9h3.3M76.9 201.3h-2.1M76.9 201.3v.1M76.9 204.1v.2M76.9 204.1h1.3"/>
<path d="M76.9 201.3h3M76.9 201.4h2.8M76.9 204.3h3M78.2 202.9l.2 1.3M78.4 201.7l-.2 1.2M78.4 201.7v2.5M78.4 201.7h1.3M78.4 204.2h1.3M79.7 203.3h.2M79.7 204.1l.2 .2M79.7 203.3v.8M79.7 204.1v.1"/>
<path d="M79.7 201.4v1.9M79.9 203.3v1M79.9 201.3l-.2 .1M79.9 201.3v2M79.9 203.3l6.7 .1M86.6 203.4v1l-6.7-.1M86.6 203.4h5.1M86.6 204.3l.2 .1M86.8 204.4h4.7M90.3 211.3l-1.1 2.9M91.7 203.4v.9M91.7 204.9v.5l.2 .3"/>
<path d="M91.7 204.3v.6M91.7 204.3l-.2 .1M91.7 204.9h6.4M91.9 205.7h6M100.8 208.2h2.2M101.1 209.1l.8 1.3M101.9 208.2v2.2M102.8 209.1l-.9 1.3M109.6 203.9l1.6 .7M109.6 203.4l2 .8M110.6 204.8l.2 .6h-.3zM110.6 202.6v8.4h-22.6"/>
<path d="M160.8 202.6l-1.1 .5M248.1 204.8l.1 .6-.3-.1zM248.1 204.8l-.2 6.2h22.6M248.1 203.7h29.3M248.2 202.6l-.1 2.2M251.7 211.3l-1.1 2.9M262.2 208.2h2.3M262.5 209.1l.8 1.3M263.3 208.2v2.2M264.2 209.1l-.9 1.3M268.1 205.2h4.8M272.9 205.2h.2"/>
<path d="M272.9 205.2v.2M272.9 205.4h-174.8l-.2 .3M273.1 205.2l-.2 .2M275.2 203.1h.4l-.2 .6zM279.6 205.3h.3l-.1 .6zM339.8 200.3h.3l-.2 .6zM4 245.2h123v47.8M4 253.7h123M4 259.4h123M52.4 245.2v47.8M83.5 253.7v5.7M104.7 253.7v5.7"/>
<path d="M216 253h200M216 248h65M216 258h65M228.6 243v15M255.2 243v15M281 243v50M296 243v30M346 243v30M361 243v30M381 253v20M392 253v20M416 243h-200v50"/>
<path d="M4 265h123M4 270.6h123M4 276.2h123M84.9 279.3h1.3M85.5 278.6v1.3M216 278h65M216 273h200M216 263h165M216 268h65M231 263v15M256 263v15M311 273v20"/>
<path d="M393.4 260.5l9-2.5v10l-9-2.5zM4 281.8h123M4 287.4h123M83.5 287.4v5.6M84.9 280.6h1.3M104.7 287.4v5.6M267.4 287.2h1.2M267.4 286h1.2M268 285.5v1.1"/>
<circle cx="120.6" cy="36.9" r="1.05"/>
<circle cx="127.1" cy="36.9" r="1.68"/>
<circle cx="127.1" cy="36.9" r="1.72"/>
<circle cx="133.6" cy="36.9" r=".75"/>
<circle cx="133.6" cy="36.9" r=".5"/>
<circle cx="140.1" cy="36.9" r="1.72"/>
<circle cx="140.2" cy="36.9" r="1.68"/>
<circle cx="146.6" cy="36.9" r="1.05"/>
<circle cx="210.6" cy="36.2" r="1.11"/>
<circle cx="248.1" cy="36.2" r="1.11"/>
<circle cx="100.7" cy="51.4" r="1.44"/>
<circle cx="100.7" cy="43.4" r="1.5"/>
<circle cx="100.7" cy="51.4" r="1.5"/>
<circle cx="100.7" cy="43.4" r="1.43"/>
<circle cx="120.6" cy="57.9" r="1.05"/>
<circle cx="127.1" cy="57.9" r="1.73"/>
<circle cx="127.1" cy="57.9" r="1.69"/>
<circle cx="133.6" cy="57.9" r=".75"/>
<circle cx="133.6" cy="57.9" r=".5"/>
<circle cx="140.1" cy="57.9" r="1.72"/>
<circle cx="140.1" cy="57.9" r="1.69"/>
<circle cx="146.6" cy="57.9" r="1.05"/>
<circle cx="210.6" cy="58.7" r="1.1"/>
<circle cx="265.6" cy="51.4" r="1.42"/>
<circle cx="265.6" cy="51.4" r="1.5"/>
<circle cx="265.6" cy="43.4" r="1.5"/>
<circle cx="265.6" cy="43.4" r="1.42"/>
<circle cx="133.9" cy="64.1" r="1.3"/>
<circle cx="133.9" cy="64.1" r="1.36"/>
<circle cx="137.4" cy="64.1" r="1.36"/>
<circle cx="137.4" cy="64.1" r="1.3"/>
<circle cx="144" cy="69.2" r=".98"/>
<circle cx="237.4" cy="64.1" r="1.3"/>
<circle cx="237.4" cy="64.1" r="1.35"/>
<circle cx="100.6" cy="115.9" r="1.5"/>
<circle cx="100.6" cy="115.9" r="1.42"/>
<circle cx="122.6" cy="108.3" r="1.36"/>
<circle cx="122.6" cy="108.3" r="1.29"/>
<circle cx="122.6" cy="108.3" r="1.5"/>
<circle cx="130.1" cy="104" r=".51"/>
<circle cx="130.1" cy="104" r=".84"/>
<circle cx="130.1" cy="104" r=".98"/>
<circle cx="132.4" cy="104.1" r="1.1"/>
<circle cx="132.4" cy="104.1" r="1.14"/>
<circle cx="134.9" cy="104.1" r="1.09"/>
<circle cx="134.9" cy="104.1" r="1.15"/>
<circle cx="137.6" cy="108.3" r="1.29"/>
<circle cx="137.6" cy="108.3" r="1.36"/>
<circle cx="137.6" cy="108.3" r="1.5"/>
<circle cx="148.6" cy="108.3" r="1.36"/>
<circle cx="148.6" cy="108.3" r="1.29"/>
<circle cx="148.6" cy="108.3" r="1.5"/>
<circle cx="237.6" cy="108.3" r="1.3"/>
<circle cx="237.6" cy="108.3" r="1.35"/>
<circle cx="237.7" cy="108.3" r="1.5"/>
<circle cx="248.6" cy="108.3" r="1.3"/>
<circle cx="248.6" cy="108.3" r="1.48"/>
<circle cx="248.6" cy="108.3" r="1.35"/>
<circle cx="265.6" cy="115.9" r="1.5"/>
<circle cx="265.6" cy="115.9" r="1.42"/>
<circle cx="348.5" cy="126.6" r="2.01"/>
<circle cx="348.5" cy="126.6" r="1.76"/>
<circle cx="348.6" cy="126.6" r="2.11"/>
<circle cx="348.6" cy="121.6" r="2.11"/>
<circle cx="348.6" cy="121.6" r="1.75"/>
<circle cx="348.6" cy="121.6" r="2"/>
<circle cx="348.6" cy="121.6" r="1.7"/>
<circle cx="348.6" cy="126.6" r="1.7"/>
<circle cx="354.3" cy="136.2" r="1.51"/>
<circle cx="369.8" cy="126.6" r="2.01"/>
<circle cx="369.8" cy="121.6" r="2"/>
<circle cx="369.8" cy="126.6" r="2.1"/>
<circle cx="369.8" cy="121.6" r="2.1"/>
<circle cx="369.8" cy="126.6" r="1.7"/>
<circle cx="369.8" cy="121.6" r="1.7"/>
<circle cx="369.8" cy="126.6" r="1.75"/>
<circle cx="369.8" cy="121.6" r="1.74"/>
<circle cx="367.9" cy="149.8" r="1.49"/>
<circle cx="122.4" cy="175.8" r=".62"/>
<circle cx="133.9" cy="175.8" r=".74"/>
<circle cx="133.9" cy="175.8" r=".59"/>
<circle cx="137.4" cy="175.8" r=".59"/>
<circle cx="137.4" cy="175.8" r=".75"/>
<circle cx="148.9" cy="175.8" r=".62"/>
<circle cx="237.4" cy="175.8" r=".74"/>
<circle cx="237.4" cy="175.8" r=".6"/>
<circle cx="248.9" cy="175.8" r=".63"/>
<circle cx="103.9" cy="195.4" r=".83"/>
<circle cx="103.9" cy="189.4" r=".83"/>
<circle cx="110.6" cy="181.2" r="1.1"/>
<circle cx="110.6" cy="192.4" r="1.26"/>
<circle cx="126.3" cy="190.7" r=".99"/>
<circle cx="160.6" cy="192.4" r="1.26"/>
<circle cx="160.6" cy="181.2" r="1.11"/>
<circle cx="210.6" cy="181.2" r="1.1"/>
<circle cx="247.6" cy="192.4" r="3.5"/>
<circle cx="248.1" cy="181.2" r="1.1"/>
<circle cx="262.4" cy="195.4" r=".83"/>
<circle cx="262.4" cy="189.4" r=".83"/>
<circle cx="89.7" cy="212.8" r=".99"/>
<circle cx="110.6" cy="203.7" r="1.1"/>
<circle cx="160.6" cy="203.7" r="1.11"/>
<circle cx="210.6" cy="203.7" r="1.1"/>
<circle cx="248.1" cy="203.7" r="1.1"/>
<circle cx="251.2" cy="212.7" r=".99"/>
</g>
<path d="M412.4 262.3a2.5 2.5 0 0 0-4.1-1.1 2.5 2.5 0 0 0 1 4.2 2.5 2.5 0 0 0 3.2-2.9l-.1-.2" fill="none" stroke="#000" stroke-width=".3" stroke-dasharray="30.5 1.3 1.3 1.3" stroke-dashoffset="24.5" stroke-linecap="butt"/>
<path d="M414.8 261.5a5 5 0 0 0-8.3-2 5 5 0 0 0 2.2 8.3 5 5 0 0 0 6.2-6l-.1-.3" fill="none" stroke="#000" stroke-width=".3" stroke-dasharray="30.5 1.3 1.3 1.3" stroke-dashoffset="16.7" stroke-linecap="butt"/>
<path d="M359.2 117.3v16.6" fill="none" stroke="#000" stroke-width=".3" stroke-dasharray="30.5 1.3 1.3 1.3" stroke-dashoffset="24.1"/>
<path d="M246.9 192.4h-1.2M248.2 191.2v-1.3M248.2 193.7v1.2M249.4 192.4h1.3" fill="none" stroke="#000" stroke-width=".3" stroke-dasharray="30.5 1.3 1.3 1.3"/>
<path d="M410 255.7v14.9" fill="none" stroke="#000" stroke-width=".3" stroke-dasharray="30.5 1.3 1.3 1.3" stroke-dashoffset="25"/>
<path d="M403.4 263l12.6-.1" fill="none" stroke="#000" stroke-width=".3" stroke-dasharray="30.5 1.3 1.3 1.3" stroke-dashoffset="26.1"/>
<path d="M216 248v5" fill="none" stroke="#000" stroke-width=".3" stroke-dasharray="30.5 1.3 1.3 1.3" stroke-dashoffset="29.9"/>
<path d="M99.7 58.4v-21M133.7 57.9v-21M233.7 58.3v-21M267.4 58.1v-21" fill="none" stroke="#f00" stroke-width=".3" stroke-dasharray="30.5 1.3 1.3 1.3" stroke-dashoffset="21.9"/>
<g fill="#000">
<path d="M345.2 128.2l.6 .2-.6 .1z"/>
<path d="M73.1 20.6l.6-.2v.3zM133 20.4l.6 .2-.6 .1zM73.1 28l.6-.2v.3zM99 27.8l.6 .2-.6 .1z"/>
<path d="M162 27.8l.6 .2-.6 .1zM104.6 28l.6-.2v.3z"/>
<path d="M272.5 27.7l.6 .2-.6 .1zM267.4 27.9l.6-.2v.3zM233 20.4l.6 .2-.6 .1zM133.6 20.6l.6-.2v.3z"/>
<path d="M73.1 96.3l.6-.1v.3zM272.5 96.2l.6 .1-.6 .2zM120.6 31.4l.6-.1v.3zM146 31.3l.6 .1-.6 .2zM120.6 59l-.1 .6h.3zM133.6 58.7l-.1 .6h.3zM111.9 192.4l.6 .2v-.3zM110.6 204.8l-.1 .6h.3zM248.1 204.8l-.2 .5 .3 .1zM110.6 172l.6-.2v.3zM160 171.8l.6 .2-.6 .1z"/>
<path d="M69 103.9l.2 .6h-.3zM68.9 155.3h.3l-.2 .6zM151.5 36.9l.2 .6h-.3zM151.4 57.3h.3l-.2 .6zM378.7 99.9l.2 .6h-.3zM378.6 129.3h.3l-.2 .6zM275.4 181.2l.2 .6h-.4zM275.2 203.1h.4l-.2 .6zM279.8 178.9l.1 .6h-.3zM279.6 205.3h.3l-.1 .6zM339.9 195.9l.2 .6h-.3zM339.8 200.3h.3l-.2 .6z"/>
<path d="M359.2 131.4l.6-.1v.3zM372.1 131.3l.6 .1-.6 .2z"/>
<path d="M358.6 131.3l.6 .1-.6 .2zM345.8 131.4l.6-.1v.3z"/>
<path d="M73.1 172l.6-.2v.3zM110 171.8l.6 .2-.6 .1z"/>
<path d="M160.6 172l.6-.2v.3zM210 171.8l.6 .2-.6 .1z"/>
<path d="M210.6 172l.6-.2v.3zM247.5 171.8l.6 .2-.6 .1z"/>
<path d="M272.5 171.8l.6 .2-.6 .1zM248.1 172l.6-.2v.3zM346.4 193.8l.6 .2-.6 .2zM345 194l.6-.2v.4z"/>
</g>
<g font-size="6.3">
<text x="282.1" y="250.3">名称</text>
<text x="347.1" y="250.3">图号</text>
<text x="282.1" y="260.3">材质</text>
<text x="347.1" y="260.3">质量</text>
<text x="383.3" y="262.1">视</text>
<text x="383.3" y="269.9">图</text>
<text x="282.1" y="270.3">版次</text>
<text x="347.1" y="270.3">比例</text>
</g>
<g font-size="4.2">
<text x="4.8" y="237.6">注意：1.行走平行度（正面+侧面），450行程内，≤±0.03mm，1000行程内，≤±0.05mm。</text>
<text x="12.2" y="243.3">2.本体形变，450行程内，≤±0.03mm，1000行程内，≤±0.05mm。</text>
<text x="18.6" y="251.3">型号/规格</text>
<text x="70.6" y="251.3">GTH5-200-BM-M10-C4</text>
<text x="301.9" y="249.5">GTH5-200-BM-M10-C4</text>
<text x="14.4" y="258.3">螺杆型号/规格</text>
<text x="19.7" y="263.9">有效行程</text>
<text x="63.7" y="258.3">1205</text>
<text x="86.5" y="263.9">200</text>
<text x="89.9" y="258.3">1210</text>
<text x="111.7" y="258.3">1220</text>
<text x="19.7" y="269.5">精度等级</text>
<text x="87.6" y="269.5">C7</text>
<text x="259" y="267">2022/7/25</text>
<text x="19.7" y="275.2">马达容量</text>
<text x="74.9" y="275.2">100W（无刹车）</text>
<text x="15.5" y="280.8">重复定位精度</text>
<text x="86.7" y="280.8">0.02</text>
<text x="9.1" y="286.4">感应开关方式及数量</text>
<text x="72.7" y="286.4">外挂型三只（C4）</text>
<text x="15.5" y="292">建议最快速度</text>
<text x="60.5" y="292">250MM/S</text>
<text x="86.7" y="292">500MM/S</text>
<text x="107.4" y="292">1000MM/S</text>
</g>
<g font-size="4.1">
<text x="253.1" y="194">I</text>
<text x="366.2" y="195.2">I</text>
<text x="362.1" y="200.4">1 : 1</text>
</g>
<g font-size="3.5">
<text x="91.5" y="21.8">121 滑台原点位置</text>
<text x="174.1" y="21.8">200 有效行程</text>
<text x="81.9" y="27.5">53</text>
<text x="89.3" y="27.5">1</text>
<text x="137.2" y="29.2">116</text>
<text x="276.4" y="29.1">11.50</text>
<text x="289.2" y="29.1">1 滑台极限位置</text>
<text x="76" y="31">滑台极限位置</text>
<text x="137.9" y="32.7">52</text>
<text x="152.8" y="48.8" transform="rotate(-90 152.8 48.8)">42</text>
<text x="99.6" y="70.5">4 x M5 贯穿</text>
<text x="135.2" y="70.5">2 x</text>
<text x="146.8" y="70.5">3 H7</text>
<text x="160.6" y="70.5">7</text>
<text x="161.1" y="97.6">400</text>
<text x="380" y="115.5" transform="rotate(-90 380 115.5)">60</text>
<text x="331" y="127.9">基准面</text>
<text x="70.3" y="133.1" transform="rotate(-90 70.3 133.1)">104</text>
<text x="348.2" y="132.7">26.70</text>
<text x="362.8" y="132.7">27</text>
<text x="94.5" y="173.2">75</text>
<text x="131.2" y="173.2">100</text>
<text x="181.3" y="173.2">100</text>
<text x="224" y="173.2">75</text>
<text x="258.2" y="173.2">50</text>
<text x="344.8" y="183.7" transform="rotate(-90 344.8 183.7)">6</text>
<text x="117.5" y="191.9">2 x</text>
<text x="129" y="191.9">5 H7</text>
<text x="142.9" y="191.9">6</text>
<text x="337.7" y="188" transform="rotate(-90 337.7 188)">+0.012</text>
<text x="341.2" y="191.5" transform="rotate(-90 341.2 191.5)">5</text>
<text x="341.2" y="186.2" transform="rotate(-90 341.2 186.2)">0</text>
<text x="276.7" y="193.9" transform="rotate(-90 276.7 193.9)">45</text>
<text x="281" y="193.9" transform="rotate(-90 281 193.9)">54</text>
<text x="350.8" y="195.3">2</text>
<text x="88.1" y="210.5">4 x M5</text>
<text x="92.5" y="214">4.40 贯穿</text>
<text x="104.7" y="210.5">15</text>
<text x="249.5" y="210.5">4 x M5</text>
<text x="253.9" y="214">4.40 贯穿</text>
<text x="266.2" y="210.5">15</text>
<text x="221.4" y="246.8">1</text>
<text x="221.4" y="251.8">2</text>
<text x="218.8" y="256.8">序号</text>
<text x="232.2" y="256.8">修 订 版 次</text>
<text x="257.5" y="256.8">设计变更编号</text>
<text x="228.2" y="261.8">设</text>
<text x="240.1" y="261.8">计</text>
<text x="252" y="261.8">变</text>
<text x="263.9" y="261.8">更</text>
<text x="219.1" y="266.7">设 计</text>
<text x="368.3" y="269.3">1:2</text>
<text x="219.1" y="271.7">校 核</text>
<text x="219.1" y="276.7">批 准</text>
<text x="222.9" y="282.7">技术要求：</text>
<text x="231.8" y="287.3">1、未标注公差全部 0.1</text>
<text x="231.7" y="291.8">2、未标注倒角全部C0.3</text>
</g>
</svg>
